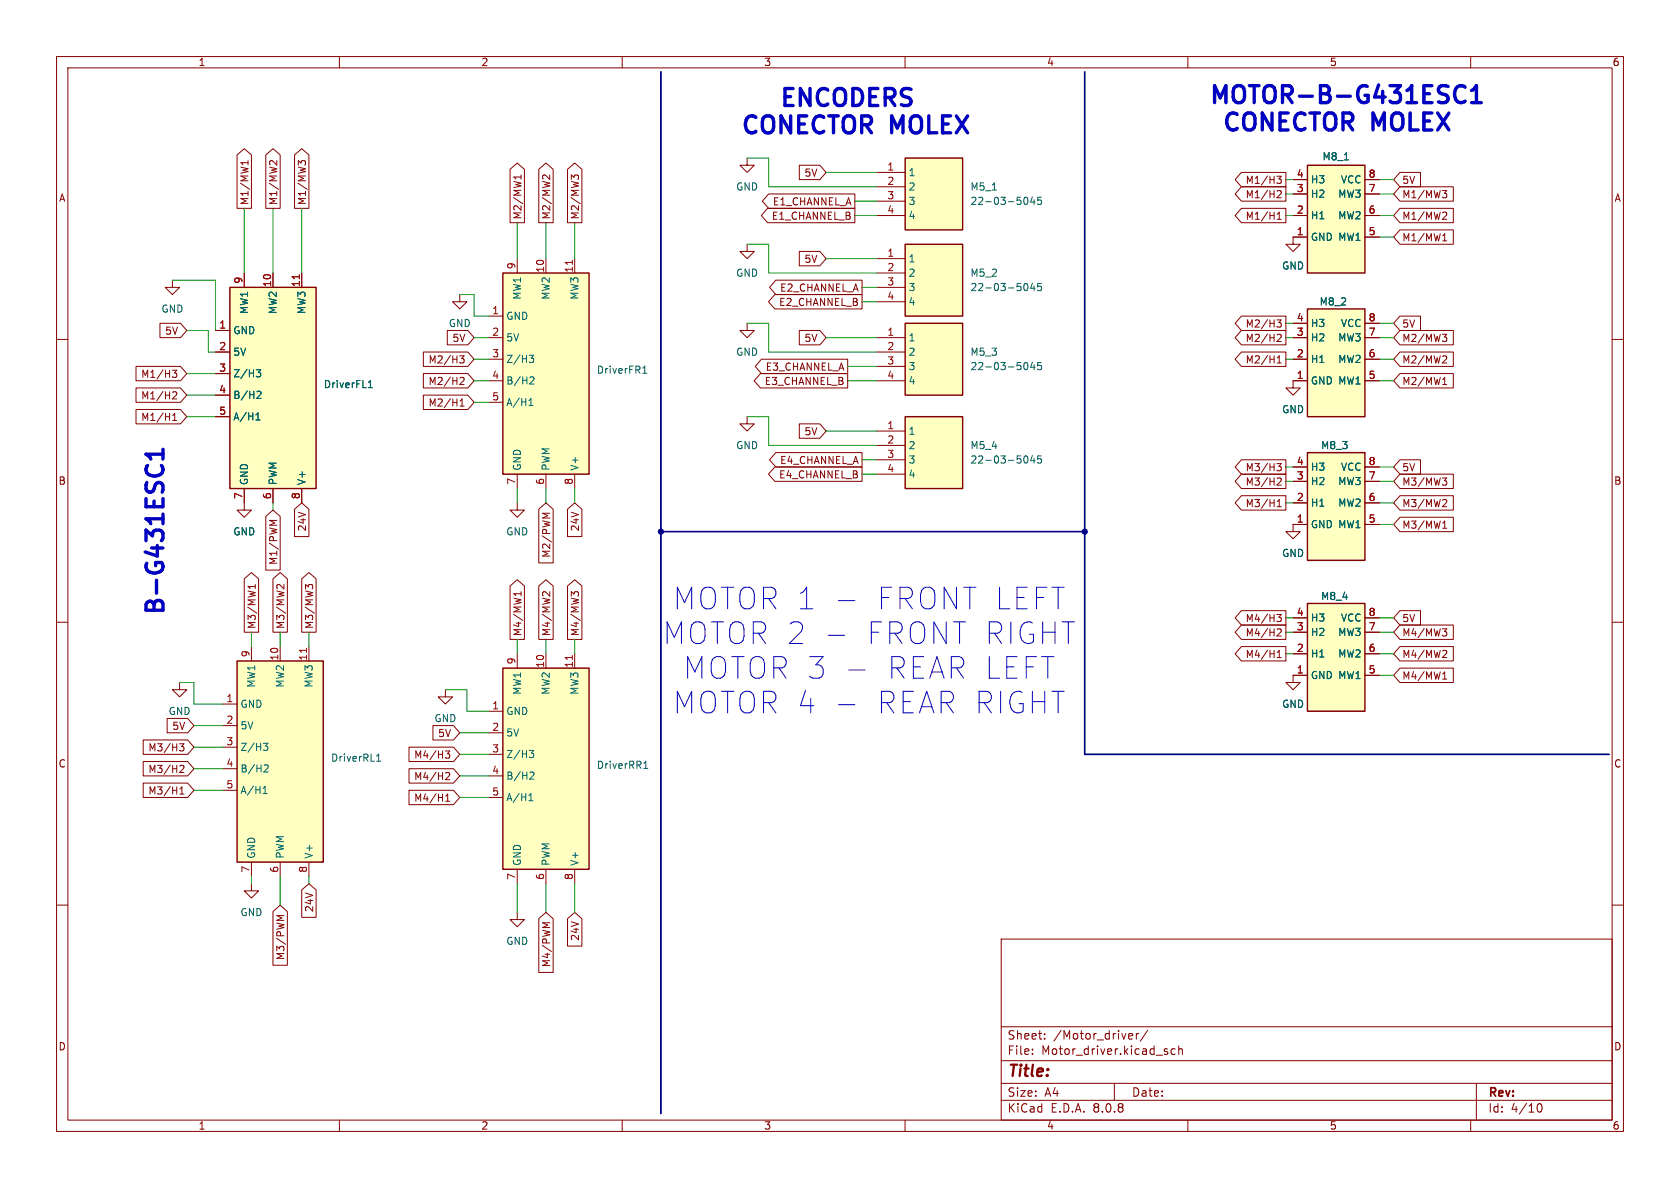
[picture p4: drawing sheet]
<svg xmlns="http://www.w3.org/2000/svg" width="297mm" height="210mm" viewBox="0 0 297 210" stroke-linecap="round" stroke-linejoin="round" font-family="sans-serif">
<g fill="none" stroke="#840000" stroke-width=".18">
<path d="M10 10h277v190h-277zM12 12h273v186h-273zM60 10v2M110 10v2M160 10v2M210 10v2M260 10v2M10 60h2M285 60h2M10 110h2M285 110h2M10 160h2"/>
<path d="M177 166h108v32h-108zM285 160h2M60 198v2M110 198v2M160 198v2M177 194.5h108M177 191.5h108M177 187.5h108M177 181.5h108M182.5 186.3v.1M182.5 185.5v.1M184.7 183.6v.1"/>
<path d="M184.7 182.8v.1M197 191.5v3M199.7 182.7l.5 .1v.3l-.7 .1M200.2 183.6l-.5 .1M200.9 182.7v1M201.3 182.7l-.3 .1-.1 .2M202.9 182.1l-1.3 2M206.2 185.9l.3 .2-.3 .3M206.2 185.4l.2 .1M207.7 185.5l-.4-.1-.3 .3v.4l.2 .2h.5M208.4 185.5l.2-.1 .4 .1v.9M208.4 184.9v1.5"/>
<path d="M210 198v2M260 198v2M261 191.5v6.5M271.7 195.7l.2-.5 .2-.1a.81 .81 0 0 1 .6 .6 .81 .81 0 0 1-.3 .8h-.4l-.3-.5"/>
</g>
<path d="M231.1 80h10.2v19.1h-10.2z" fill="#ffffc2"/>
<path d="M231.1 80h10.2v19.1h-10.2z" fill="none" stroke="#840000" stroke-width=".25"/>
<path d="M228.6 92.7h2.5M228.6 88.9h2.5M228.6 85.1h2.5M228.6 82.6h2.5M241.3 92.7h2.5M241.3 88.9h2.5M241.3 85.1h2.5M241.3 82.6h2.5" fill="none" stroke="#840000" stroke-width=".18"/>
<path d="M160 57.2h10.2v12.7h-10.2z" fill="#ffffc2"/>
<path d="M160 57.2h10.2v12.7h-10.2z" fill="none" stroke="#840000" stroke-width=".25"/>
<path d="M154.9 59.7h5.1M154.9 62.2h5.1M154.9 64.8h5.1M154.9 67.3h5.1" fill="none" stroke="#840000" stroke-width=".18"/>
<path d="M181 64.6l.1-.4 .2-.1a.68 .68 0 0 1 .4 .6 .68 .68 0 0 1-.4 .6l-.2-.1-.1-.3M182.5 64l-.3 .9h.8M182.8 64.5v.8M184.1 64.1h-.6l-.1 .6 .2-.1h.4l.1 .2v.4l-.2 .1-.5-.1" fill="none" stroke="#006464" stroke-width=".18"/>
<path d="M160 43.2h10.2v12.7h-10.2z" fill="#ffffc2"/>
<path d="M160 43.2h10.2v12.7h-10.2z" fill="none" stroke="#840000" stroke-width=".25"/>
<path d="M132.1 27.9v1.3h1.2l-1.2 1.3-1.3-1.3h1.3M154.9 45.7h5.1M154.9 48.3h5.1M154.9 50.8h5.1M154.9 53.3h5.1M132.1 73.7v1.2h1.2l-1.2 1.3-1.3-1.3h1.3M228.6 119.4v1.3h1.3l-1.3 1.2-1.3-1.2h1.3" fill="none" stroke="#840000" stroke-width=".18"/>
<path d="M181 50.6l.1-.4 .2-.1a.68 .68 0 0 1 .4 .6 .68 .68 0 0 1-.4 .7l-.2-.1-.1-.4M182.5 50l-.3 1h.8M182.8 50.5v.9M184.1 50.1h-.6l-.1 .6 .2-.1 .4 .1 .1 .1v.5l-.2 .1-.5-.1" fill="none" stroke="#006464" stroke-width=".18"/>
<path d="M40.6 50.8h15.3v35.6h-15.3z" fill="#ffffc2"/>
<path d="M40.6 50.8h15.3v35.6h-15.3z" fill="none" stroke="#840000" stroke-width=".25"/>
<g fill="none" stroke="#840000" stroke-width=".18">
<path d="M38.1 58.4h2.5M43.2 48.3v2.5M48.3 48.3v2.5M53.3 48.3v2.5M38.1 62.2h2.5M38.1 66h2.5M38.1 69.9h2.5M38.1 73.7h2.5M43.2 86.4v2.5M48.3 86.4v2.5M53.3 86.4v2.5M91.4 88.9v1.3h1.3l-1.3 1.2-1.2-1.2h1.2"/>
<path d="M78.7 121.9v1.3h1.3l-1.3 1.3-1.2-1.3h1.2M91.4 161.3v1.3h1.3l-1.3 1.2-1.2-1.2h1.2"/>
</g>
<path d="M52.9 48.6v.7" fill="none" stroke="#a90000" stroke-width=".18"/>
<path d="M45.2 74.2h.8M45.2 73.3l.4-.3v1.2M45.3 65.3h.8l-.4 .5 .3 .2 .1 .4-.3 .2h-.3M45.6 69.2h.4l.1 .3-.7 .9h.7M65.1 68.5h.7M65.1 67.6l.4-.3v1.2" fill="none" stroke="#006464" stroke-width=".18"/>
<path d="M88.9 118.1h15.2v35.6h-15.2z" fill="#ffffc2"/>
<path d="M88.9 118.1h15.2v35.6h-15.2z" fill="none" stroke="#840000" stroke-width=".25"/>
<g fill="none" stroke="#840000" stroke-width=".18">
<path d="M81.3 52.1v1.2h1.2l-1.2 1.3-1.3-1.3h1.3M132.1 57.2v1.2h1.2l-1.2 1.3-1.3-1.3h1.3M132.1 43.2v1.3h1.2l-1.2 1.2-1.3-1.2h1.3M228.6 92.7v1.3h1.3l-1.3 1.3-1.3-1.3h1.3M91.4 115.6v2.5M96.5 115.6v2.5M101.6 115.6v2.5M86.4 125.7h2.5M86.4 129.5h2.5M86.4 133.4h2.5M86.4 137.2h2.5M86.4 141h2.5"/>
<path d="M91.4 153.7v2.5M96.5 153.7v2.5M101.6 153.7v2.5"/>
</g>
<path d="M101.2 115.9v.7" fill="none" stroke="#a90000" stroke-width=".18"/>
<path d="M93.6 132.7h.7l-.4 .4 .4 .2v.4l-.2 .2h-.4M93.9 136.5h.4l.1 .3-.8 .9h.8M113.8 135.8h.7M113.9 134.9l.3-.3v1.2M93.5 141.5h.7M93.5 140.6l.4-.3v1.2" fill="none" stroke="#006464" stroke-width=".18"/>
<path d="M160 27.9h10.2v12.7h-10.2z" fill="#ffffc2"/>
<path d="M160 27.9h10.2v12.7h-10.2z" fill="none" stroke="#840000" stroke-width=".25"/>
<path d="M154.9 30.5h5.1M154.9 33h5.1M154.9 35.6h5.1M154.9 38.1h5.1" fill="none" stroke="#840000" stroke-width=".18"/>
<path d="M175.4 33.6h.8M181 35.4l.1-.4 .2-.1a.68 .68 0 0 1 .4 .6 .68 .68 0 0 1-.4 .6l-.2-.1-.1-.3M182.5 34.8l-.3 .9h.8M182.8 35.3v.8M184.1 34.9h-.6l-.1 .6 .2-.1h.4l.1 .2v.4l-.2 .1-.5-.1" fill="none" stroke="#006464" stroke-width=".18"/>
<path d="M88.9 48.3h15.2v35.5h-15.2z" fill="#ffffc2"/>
<path d="M88.9 48.3h15.2v35.5h-15.2z" fill="none" stroke="#840000" stroke-width=".25"/>
<path d="M86.4 55.9h2.5M86.4 59.7h2.5M91.4 45.7v2.6M96.5 45.7v2.6M101.6 45.7v2.6M86.4 63.5h2.5M86.4 67.3h2.5M86.4 71.1h2.5M91.4 83.8v2.6M96.5 83.8v2.6M101.6 83.8v2.6" fill="none" stroke="#840000" stroke-width=".18"/>
<path d="M101.2 46v.7" fill="none" stroke="#a90000" stroke-width=".18"/>
<path d="M93.5 71.7h.7M93.5 70.8l.4-.4v1.3M93.6 62.8h.7l-.4 .5 .4 .1v.4l-.2 .3h-.4M93.9 66.6l.4 .1 .1 .3-.8 .9h.8M113.6 66h.8M113.7 65l.3-.3v1.3" fill="none" stroke="#006464" stroke-width=".18"/>
<path d="M231.1 106.7h10.2v19h-10.2z" fill="#ffffc2"/>
<path d="M231.1 106.7h10.2v19h-10.2z" fill="none" stroke="#840000" stroke-width=".25"/>
<path d="M43.2 88.9v1.3h1.2l-1.2 1.2-1.3-1.2h1.3M228.6 119.4h2.5M228.6 115.6h2.5M228.6 111.8h2.5M228.6 109.2h2.5M241.3 119.4h2.5M241.3 115.6h2.5M241.3 111.8h2.5M241.3 109.2h2.5" fill="none" stroke="#840000" stroke-width=".18"/>
<path d="M160 73.7h10.2v12.7h-10.2z" fill="#ffffc2"/>
<path d="M160 73.7h10.2v12.7h-10.2z" fill="none" stroke="#840000" stroke-width=".25"/>
<path d="M30.5 49.5v1.3h1.2l-1.2 1.3-1.3-1.3h1.3M154.9 76.2h5.1M154.9 78.7h5.1M228.6 67.3v1.3h1.3l-1.3 1.3-1.3-1.3h1.3M154.9 81.3h5.1M154.9 83.8h5.1" fill="none" stroke="#840000" stroke-width=".18"/>
<path d="M181 81.1l.1-.4 .2-.1a.68 .68 0 0 1 .4 .6 .68 .68 0 0 1-.4 .7l-.2-.2-.1-.3M182.5 80.5l-.3 .9h.8M182.8 81v.9M184.1 80.6h-.6l-.1 .6 .2-.1h.4l.1 .2v.4l-.2 .2-.5-.2" fill="none" stroke="#006464" stroke-width=".18"/>
<path d="M231.1 54.6h10.2v19.1h-10.2z" fill="#ffffc2"/>
<path d="M231.1 54.6h10.2v19.1h-10.2z" fill="none" stroke="#840000" stroke-width=".25"/>
<path d="M228.6 59.7h2.5M228.6 57.2h2.5M241.3 59.7h2.5M241.3 57.2h2.5M228.6 67.3h2.5M228.6 63.5h2.5M241.3 67.3h2.5M241.3 63.5h2.5" fill="none" stroke="#840000" stroke-width=".18"/>
<path d="M231.1 29.2h10.2v19.1h-10.2z" fill="#ffffc2"/>
<path d="M231.1 29.2h10.2v19.1h-10.2z" fill="none" stroke="#840000" stroke-width=".25"/>
<path d="M228.6 38.1h2.5M228.6 34.3h2.5M228.6 31.8h2.5M241.3 38.1h2.5M241.3 34.3h2.5M241.3 31.8h2.5M231.1 41.9h-2.5v1.3h1.3l-1.3 1.3-1.3-1.3h1.3M241.3 41.9h2.5M31.7 120.7v1.2h1.3l-1.3 1.3-1.2-1.3h1.2" fill="none" stroke="#840000" stroke-width=".18"/>
<path d="M237.7 28.3h.7" fill="none" stroke="#006464" stroke-width=".18"/>
<path d="M41.9 116.8h15.2v35.6h-15.2z" fill="#ffffc2"/>
<path d="M41.9 116.8h15.2v35.6h-15.2z" fill="none" stroke="#840000" stroke-width=".25"/>
<g fill="none" stroke="#840000" stroke-width=".18">
<path d="M41.9 27.4l1.3-1.1 1.3 1.1v9.4h-2.6zM43.9 28.4v.7M43.9 28.8h-1.3l.3 .3M47 27.4l1.3-1.1 1.2 1.1v9.4h-2.5zM48.9 28.4v.8l-.9-.8-.3 .1v.4M52.1 27.4l1.2-1.1 1.3 1.1v9.4h-2.5zM54 29v-.4l-.2-.2-.5 .1-.1 .3-.5-.4v.8M90.2 29.9l1.2-1.1 1.3 1.1v9.5h-2.5zM92.1 30.9v.8M92.1 31.3h-1.3l.4 .4M95.2 29.9l1.3-1.1 1.3 1.1v9.5h-2.6zM97.2 30.9v.8l-.9-.8-.3 .2-.1 .4"/>
<path d="M100.3 29.9l1.3-1.1 1.3 1.1v9.5h-2.6zM102.3 31.5v-.3l-.3-.3-.4 .1-.1 .4-.5-.5v.8M135.7 36.8h15.4v2.6h-15.4l-1.1-1.3zM135.9 34.3h15.2v2.5h-15.2l-1.1-1.2zM141.3 29.2h3.6l1.1 1.3-1.1 1.3h-3.6zM219.5 30.5h7.8v2.5h-7.8l-1.1-1.2zM219.5 33h7.8v2.6h-7.8l-1.1-1.3zM219.5 36.8h7.8v2.6h-7.8l-1.1-1.3zM225.7 31.2h.8l-.4 .4 .4 .2v.5l-.2 .1h-.5M225.8 37.9l.3-.4v1.3M225.8 38.8h.7M225.8 33.8l.5-.1 .2 .4-.8 .9h.8"/>
<path d="M228.6 38.1h2.5M228.6 34.3h2.5M228.6 31.8h2.5M241.3 38.1h2.5M241.3 34.3h2.5M241.3 31.8h2.5M247.5 36.8h9.4v2.6h-9.4l-1.1-1.3zM247.5 30.5h3.6v2.5h-3.6l-1.1-1.2zM247.5 33h9.4v2.6h-9.4l-1.1-1.3zM255 33.7h.8l-.5 .5 .4 .1 .1 .4-.3 .3h-.3M255.2 37.5l.4 .1 .2 .3-.8 .9h.8M28.3 57.1h3.6l1.1 1.3-1.1 1.3h-3.6z"/>
<path d="M38.1 58.4h2.5M43.2 48.3v2.5M48.3 48.3v2.5M53.3 48.3v2.5M79.1 58.4h3.6l1.1 1.3-1.1 1.3h-3.6zM137 52.1h15.4v2.5h-15.4l-1.1-1.3zM137.2 49.5h15.2v2.6h-15.2l-1.2-1.3zM141.3 44.4h3.6l1.1 1.3-1.1 1.3h-3.6zM141.3 58.4h3.6l1.1 1.3-1.1 1.3h-3.6zM219.5 55.9h7.8v2.5h-7.8l-1.1-1.2zM219.5 58.4h7.8v2.6h-7.8l-1.1-1.3zM225.7 56.6h.8l-.4 .4 .4 .2v.5l-.2 .1h-.5"/>
<path d="M225.8 59.2l.5-.1 .2 .4-.8 .9h.8M228.6 59.7h2.5M228.6 57.2h2.5M228.6 41.9h2.5M241.3 59.7h2.5M241.3 57.2h2.5M241.3 41.9h2.5M247.5 40.6h9.4v2.6h-9.4l-1.1-1.3zM247.5 55.9h3.6v2.5h-3.6l-1.1-1.2zM247.5 58.4h9.4v2.6h-9.4l-1.1-1.3zM255 59.1h.8l-.5 .5 .4 .1 .1 .4-.3 .3h-.3M255 41.7l.4-.4v1.3"/>
<path d="M255 42.6h.8M24 64.8h7.9l1.1 1.2-1.1 1.3h-7.9zM24 68.6h7.9l1.1 1.3-1.1 1.2h-7.9zM24 72.4h7.9l1.1 1.3-1.1 1.2h-7.9zM30.5 65.4h.7l-.4 .5 .4 .1v.6l-.2 .1-.5-.1M30.5 74.3h.7M30.5 73.4l.4-.3v1.2M30.6 69.3h.4l.2 .3-.7 .9h.7M38.1 62.2h2.5M38.1 66h2.5M38.1 69.9h2.5M38.1 73.7h2.5"/>
<path d="M74.8 62.2h7.9l1.1 1.3-1.1 1.3h-7.9zM74.8 66h7.9l1.1 1.3-1.1 1.3h-7.9zM74.8 69.8h7.9l1.1 1.3-1.1 1.3h-7.9zM81.3 62.9h.7l-.4 .5 .4 .1v.5l-.2 .2-.5-.1M81.3 71.8h.7M81.3 70.9l.4-.4v1.3M81.4 66.8l.4-.1 .2 .4-.7 .9h.7M134.4 66h15.5v2.6h-15.5l-1.1-1.3zM134.6 63.5h15.3v2.5h-15.3l-1.1-1.2zM141.3 74.9h3.6l1.1 1.3-1.1 1.3h-3.6zM219.5 62.2h7.8v2.6h-7.8l-1.1-1.3zM225.8 64.2h.7"/>
<path d="M225.8 63.3l.3-.4v1.3M228.6 67.3h2.5M228.6 63.5h2.5M241.3 67.3h2.5M241.3 63.5h2.5M247.5 62.2h9.4v2.6h-9.4l-1.1-1.3zM247.5 66h9.4v2.6h-9.4l-1.1-1.3zM255 67.1l.4-.4v1.3M255 68h.8M255.2 62.9l.4 .1 .2 .3-.8 .9h.8M43.2 86.4v2.5M47 91.3l1.3-1.1 1.2 1.1v9.5h-2.5z"/>
<path d="M48.3 86.4v2.5M48.9 92h-1.2l.9 .4M52.1 90l1.2-1.1 1.3 1.1v4.9h-2.5zM53.3 86.4v2.5M95.2 90l1.3-1.1 1.3 1.1v9.5h-2.6zM97.2 90.7h-1.3l.9 .5M100.3 90l1.3-1.1 1.3 1.1v4.9h-2.6zM137 82.5h15.4v2.6h-15.4l-1.1-1.3zM137.2 80h15.2v2.6h-15.2l-1.2-1.3zM219.5 83.8h7.8v2.6h-7.8l-1.1-1.3zM219.5 81.3h7.8v2.5h-7.8l-1.1-1.2zM219.5 87.6h7.8v2.6h-7.8l-1.1-1.3z"/>
<path d="M225.7 82h.8l-.4 .4 .4 .2v.5l-.2 .1h-.5M225.8 89.6h.7M225.8 88.7l.3-.4v1.3M225.8 84.6l.5-.1 .2 .4-.8 .9h.8M228.6 92.7h2.5M228.6 88.9h2.5M228.6 85.1h2.5M228.6 82.6h2.5M241.3 92.7h2.5M241.3 88.9h2.5M241.3 85.1h2.5M241.3 82.6h2.5"/>
<path d="M247.5 91.4h9.4v2.6h-9.4l-1.1-1.3zM247.5 83.8h9.4v2.6h-9.4l-1.1-1.3zM247.5 81.3h3.6v2.5h-3.6l-1.1-1.2zM247.5 87.6h9.4v2.6h-9.4l-1.1-1.3zM255 84.5h.8l-.5 .5 .4 .1 .1 .4-.3 .3h-.3M255 93.4h.8M255 92.5l.4-.4v1.3M255.2 88.3l.4 .1 .2 .3-.8 .9h.8M43.2 102.3l1.2-1.1 1.3 1.1v9.5h-2.5zM44.4 114.3v2.5M45.1 103.3v.7M45.1 103.7h-1.2l.3 .3"/>
<path d="M48.3 102.3l1.2-1.1 1.3 1.1v9.5h-2.5zM49.5 114.3v2.5M50.2 103.3v.8l-.9-.8-.3 .1-.1 .5M53.3 102.3l1.3-1.1 1.3 1.1v9.5h-2.6zM54.6 114.3v2.5M55.3 103.9v-.3l-.3-.3-.4 .1-.1 .3-.5-.4v.8M90.2 103.6l1.2-1.1 1.3 1.1v9.4h-2.5zM92.1 104.6v.7M92.1 105h-1.3l.4 .3M95.2 103.6l1.3-1.1 1.3 1.1v9.4h-2.6zM97.2 104.6v.8l-.9-.8-.3 .1-.1 .4M100.3 103.6l1.3-1.1 1.3 1.1v9.4h-2.6z"/>
<path d="M102.3 105.2v-.4l-.3-.2-.4 .1-.1 .3-.5-.4v.8M219.5 114.3h7.8v2.5h-7.8l-1.1-1.2zM219.5 107.9h7.8v2.6h-7.8l-1.1-1.3zM219.5 110.5h7.8v2.5h-7.8l-1.1-1.2zM225.7 108.6h.8l-.4 .5 .4 .1v.6l-.2 .1-.5-.1M225.8 116.2h.7M225.8 115.3l.3-.3v1.2M225.8 111.2h.5l.2 .3-.8 .9h.8M228.6 119.4h2.5M228.6 115.6h2.5M228.6 111.8h2.5M228.6 109.2h2.5"/>
<path d="M241.3 119.4h2.5M241.3 115.6h2.5M241.3 111.8h2.5M241.3 109.2h2.5M247.5 114.3h9.4v2.5h-9.4l-1.1-1.2zM247.5 107.9h3.6v2.6h-3.6l-1.1-1.3zM247.5 110.5h9.4v2.5h-9.4l-1.1-1.2zM247.5 118.1h9.4v2.6h-9.4l-1.1-1.3zM255 111.2h.8l-.5 .4 .4 .2 .1 .4-.3 .2h-.3M255 119.1l.4-.3v1.3M255.2 115h.4l.2 .3-.8 .9h.8M25.3 134.6h7.9l1.1 1.3-1.1 1.3h-7.9z"/>
<path d="M25.3 138.4h7.9l1.1 1.3-1.1 1.3h-7.9zM25.3 130.8h7.9l1.1 1.3-1.1 1.3h-7.9zM29.5 127h3.7l1.1 1.3-1.1 1.2h-3.7zM31.7 131.5h.8l-.4 .5 .4 .1v.5l-.2 .2-.5-.1M31.8 139.5l.4-.4v1.3M31.9 135.4l.4-.1 .2 .4-.8 .9h.8M39.4 124.5h2.5M39.4 128.3h2.5M39.4 132.1h2.5M39.4 135.9h2.5M39.4 139.7h2.5M72.3 135.9h7.9l1.1 1.3-1.1 1.2h-7.9z"/>
<path d="M72.3 139.7h7.9l1.1 1.3-1.1 1.2h-7.9zM72.3 132.1h7.9l1.1 1.3-1.1 1.2h-7.9zM76.5 128.3h3.7l1.1 1.2-1.1 1.3h-3.7zM78.7 132.8h.8l-.4 .4 .3 .2v.5l-.1 .1h-.5M78.8 136.6h.5l.2 .3-.8 .9h.8M255 120.1h.8M31.8 140.4h.7M44.4 156.2v1.3h1.3l-1.3 1.3-1.2-1.3h1.2M44.4 152.4v2.5M49.5 152.4v2.5M53.3 157.3l1.3-1.1 1.3 1.1v4.9h-2.6zM54.6 152.4v2.5"/>
<path d="M78.8 141.6h.7M78.8 140.7l.3-.3v1.2M48.3 161.1l1.2-1.1 1.3 1.1v9.5h-2.5zM50.2 161.9h-1.3l.9 .4M95.2 162.4l1.3-1.1 1.3 1.1v9.5h-2.6zM97.2 163.1h-1.3l.9 .4M100.3 162.4l1.3-1.1 1.3 1.1v4.8h-2.6z"/>
</g>
<path d="M52.9 48.6v.7M54.2 114.6v.7" fill="none" stroke="#a90000" stroke-width=".18"/>
<g fill="none" stroke="#006464" stroke-width=".18">
<path d="M237.7 28.3h.7M45.2 74.2h.8M45.2 73.3l.4-.3v1.2M45.3 65.3h.8l-.4 .5 .3 .2 .1 .4-.3 .2h-.3M45.6 69.2h.4l.1 .3-.7 .9h.7M65.1 68.5h.7M65.1 67.6l.4-.3v1.2M46.5 139.4l.4-.4v1.3M46.6 131.4h.8l-.5 .5 .4 .1 .1 .4-.3 .3h-.3M46.9 135.2l.4 .1 .1 .3-.8 .9h.8M66.6 134.6h.7M66.6 133.7l.3-.4v1.3"/>
<path d="M46.5 140.3h.7"/>
</g>
<path d="M138.8 17.1h1M140.2 15.7h-1.4v3h1.4M259 15.4a1.12 1.12 0 0 0-1.3-.1 1.12 1.12 0 0 0-.5 1.1 1.27 1.27 0 0 0 .3 1.4 1.27 1.27 0 0 0 1.4 .2l.1-.1M260.2 18.1h1.7M260.2 16l.5-.4 .3-.5v3M243.7 22.1l-1-2.1v3M28.8 79.4v1.7M26.1 82.3l-.3 .6M28.5 82.3l.3 .6M28.8 80.3h-3l.4 .3 .5 .5" fill="none" stroke="#0000c2" stroke-width=".6"/>
<path d="M146.4 112.3h2.9M148.2 106.2h2.9M150 118.4h2.9M148.2 124.6h2.9" fill="none" stroke="#0000c2" stroke-width=".18"/>
<path d="M116.8 12.7v184.2M191.8 12.7v120.7h92.7M116.8 94h75" fill="none" stroke="#000084" stroke-width=".3"/>
<g fill="none" stroke="#009600" stroke-width=".18">
<path d="M43.2 36.8v11.5M48.3 36.8v11.5M53.3 36.8v11.5M91.4 39.4v6.3M96.5 39.4v6.3M101.6 39.4v6.3M132.1 27.9h3.8v5.1h19M146 30.5h8.9M151.1 38.1h3.8M151.1 35.6h3.8M227.3 38.1h1.3M227.3 34.3h1.3"/>
<path d="M227.3 31.8h1.3M243.8 38.1h2.6M243.8 34.3h2.6M243.8 31.8h2.6M30.5 49.5h7.6v8.9M33 58.4h3.8v3.8h1.3M81.3 52.1h2.5v3.8h2.6M83.8 59.7h2.6M132.1 57.2h3.8v5h19M132.1 43.2h3.8v5.1h19M146 59.7h8.9M146 45.7h8.9"/>
<path d="M152.4 53.3h2.5M152.4 50.8h2.5M227.3 57.2h1.3M227.3 59.7h1.3M243.8 57.2h2.6M243.8 59.7h2.6M243.8 41.9h2.6M33 73.7h5.1M33 66h5.1M33 69.9h5.1M83.8 71.1h2.6M83.8 63.5h2.6"/>
<path d="M83.8 67.3h2.6M132.1 73.7h3.8v5h19M146 76.2h8.9M149.9 67.3h5M149.9 64.8h5M227.3 63.5h1.3M243.8 63.5h2.6M243.8 67.3h2.6M48.3 88.9v1.3M91.4 86.4v2.5M96.5 86.4v2.5M101.6 86.4v2.5"/>
<path d="M152.4 83.8h2.5M152.4 81.3h2.5M227.3 88.9h1.3M227.3 82.6h1.3M227.3 85.1h1.3M243.8 88.9h2.6M243.8 82.6h2.6M243.8 85.1h2.6M243.8 92.7h2.6M44.4 111.8v2.5M49.5 111.8v2.5M54.6 111.8v2.5"/>
<path d="M91.4 113v2.6M96.5 113v2.6M101.6 113v2.6M227.3 115.6h1.3M227.3 109.2h1.3M227.3 111.8h1.3M243.8 115.6h2.6M243.8 119.4h2.6M243.8 109.2h2.6M243.8 111.8h2.6M31.7 120.7h2.6v3.8h5.1M34.3 132.1h5.1"/>
<path d="M34.3 128.3h5.1M34.3 139.7h5.1M34.3 135.9h5.1M78.7 121.9h3.8v3.8h3.9M81.3 129.5h5.1M81.3 137.2h5.1M81.3 133.4h5.1M44.4 154.9v1.3M49.5 154.9v5.1M54.6 154.9v1.3M81.3 141h5.1M91.4 156.2v5.1"/>
<path d="M96.5 156.2v5.1M101.6 156.2v5.1"/>
</g>
<g fill="#000084" stroke="#000084" stroke-width=".18">
<circle cx="116.8" cy="94" r=".46"/>
<circle cx="191.8" cy="94" r=".46"/>
</g>
<g font-size="5.3" fill="#0000c2">
<text x="119" y="108">MOTOR 1 -</text>
<text x="154.2" y="108">FRONT LEFT</text>
<text x="117.2" y="114.1">MOTOR 2 -</text>
<text x="152.4" y="114.1">FRONT RIGHT</text>
<text x="120.8" y="120.3">MOTOR 3 -</text>
<text x="156" y="120.3">REAR LEFT</text>
<text x="119" y="126.4">MOTOR 4 -</text>
<text x="154.2" y="126.4">REAR RIGHT</text>
</g>
<g font-size="4.2" fill="#0000c2">
<text x="130.8" y="23.9">CONECTOR</text>
<text x="141.3" y="19.1">ENCODERS</text>
<text x="157.7" y="23.9">MOLEX</text>
<text x="213.6" y="18.5">MOTOR-B-G431ESC1</text>
<text x="217.1" y="23.4">CONECTOR</text>
<text x="244" y="23.4">MOLEX</text>
<text x="29.2" y="109" transform="rotate(-90 29.2 109)">B-G431ESC1</text>
</g>
<text font-size="2.8" fill="#840000" x="178" y="190.9">Title:</text>
<g font-size="2.1" fill="#840000">
<text x="178" y="184">Sheet:</text>
<text x="186.2" y="184">/Motor_driver/</text>
<text x="178" y="186.7">File:</text>
<text x="184.1" y="186.7">Motor_driver.kicad_sch</text>
<text x="178" y="196.9">KiCad</text>
<text x="178" y="194.1">Size:</text>
<text x="184.7" y="194.1">A4</text>
<text x="185.7" y="196.9">E.D.A.</text>
<text x="193.3" y="196.9">8.0.8</text>
<text x="200" y="194.1">Date:</text>
<text x="263" y="194.3">Rev:</text>
<text x="263" y="196.9">Id:</text>
<text x="267.1" y="196.9">4/10</text>
</g>
<g font-size="1.8" fill="#840000">
<text x="35" y="11.9">1</text>
<text x="85" y="11.9">2</text>
<text x="135" y="11.9">3</text>
<text x="185" y="11.9">4</text>
<text x="235" y="11.9">5</text>
<text x="285" y="11.9">6</text>
<text x="10.3" y="35.9">A</text>
<text x="142.1" y="31.4">5V</text>
<text x="220.1" y="32.7">M1/H3</text>
<text x="220.1" y="35.2">M1/H2</text>
<text x="247.8" y="32.7">5V</text>
<text x="247.8" y="35.2">M1/MW3</text>
<text x="285.3" y="35.9">A</text>
<text x="44.1" y="36.4" transform="rotate(-90 44.1 36.4)">M1/MW1</text>
<text x="49.2" y="36.4" transform="rotate(-90 49.2 36.4)">M1/MW2</text>
<text x="54.3" y="36.4" transform="rotate(-90 54.3 36.4)">M1/MW3</text>
<text x="92.4" y="38.9" transform="rotate(-90 92.4 38.9)">M2/MW1</text>
<text x="97.5" y="38.9" transform="rotate(-90 97.5 38.9)">M2/MW2</text>
<text x="102.6" y="38.9" transform="rotate(-90 102.6 38.9)">M2/MW3</text>
<text x="136.4" y="39.1">E1_CHANNEL_B</text>
<text x="136.5" y="36.5">E1_CHANNEL_A</text>
<text x="220.1" y="39.1">M1/H1</text>
<text x="247.8" y="39.1">M1/MW2</text>
<text x="142.1" y="46.7">5V</text>
<text x="247.8" y="42.9">M1/MW1</text>
<text x="137.8" y="51.8">E2_CHANNEL_A</text>
<text x="29.1" y="59.4">5V</text>
<text x="137.6" y="54.3">E2_CHANNEL_B</text>
<text x="220.1" y="58.1">M2/H3</text>
<text x="247.8" y="58.1">5V</text>
<text x="75.7" y="64.5">M2/H3</text>
<text x="79.9" y="60.6">5V</text>
<text x="135.3" y="65.7">E3_CHANNEL_A</text>
<text x="142.1" y="60.6">5V</text>
<text x="220.1" y="60.6">M2/H2</text>
<text x="220.1" y="64.5">M2/H1</text>
<text x="247.8" y="64.5">M2/MW2</text>
<text x="247.8" y="60.6">M2/MW3</text>
<text x="24.9" y="67">M1/H3</text>
<text x="24.9" y="70.8">M1/H2</text>
<text x="75.7" y="68.3">M2/H2</text>
<text x="135.1" y="68.3">E3_CHANNEL_B</text>
<text x="247.8" y="68.3">M2/MW1</text>
<text x="24.9" y="74.6">M1/H1</text>
<text x="75.7" y="72.1">M2/H1</text>
<text x="142.1" y="77.2">5V</text>
<text x="137.8" y="82.2">E4_CHANNEL_A</text>
<text x="220.1" y="83.5">M3/H3</text>
<text x="247.8" y="83.5">5V</text>
<text x="10.3" y="85.9">B</text>
<text x="137.6" y="84.8">E4_CHANNEL_B</text>
<text x="220.1" y="86">M3/H2</text>
<text x="220.1" y="89.9">M3/H1</text>
<text x="247.8" y="86">M3/MW3</text>
<text x="247.8" y="89.9">M3/MW2</text>
<text x="285.3" y="85.9">B</text>
<text x="54.3" y="94" transform="rotate(-90 54.3 94)">24V</text>
<text x="102.6" y="94" transform="rotate(-90 102.6 94)">24V</text>
<text x="247.8" y="93.7">M3/MW1</text>
<text x="49.2" y="100" transform="rotate(-90 49.2 100)">M1/PWM</text>
<text x="97.5" y="98.7" transform="rotate(-90 97.5 98.7)">M2/PWM</text>
<text x="45.4" y="111.3" transform="rotate(-90 45.4 111.3)">M3/MW1</text>
<text x="50.5" y="111.3" transform="rotate(-90 50.5 111.3)">M3/MW2</text>
<text x="55.6" y="111.3" transform="rotate(-90 55.6 111.3)">M3/MW3</text>
<text x="92.4" y="112.6" transform="rotate(-90 92.4 112.6)">M4/MW1</text>
<text x="97.5" y="112.6" transform="rotate(-90 97.5 112.6)">M4/MW2</text>
<text x="102.6" y="112.6" transform="rotate(-90 102.6 112.6)">M4/MW3</text>
<text x="220.1" y="110.2">M4/H3</text>
<text x="220.1" y="112.7">M4/H2</text>
<text x="247.8" y="110.2">5V</text>
<text x="247.8" y="112.7">M4/MW3</text>
<text x="220.1" y="116.5">M4/H1</text>
<text x="247.8" y="116.5">M4/MW2</text>
<text x="247.8" y="120.3">M4/MW1</text>
<text x="30.4" y="129.2">5V</text>
<text x="77.3" y="130.5">5V</text>
<text x="10.3" y="135.9">C</text>
<text x="26.1" y="136.8">M3/H2</text>
<text x="26.1" y="133">M3/H3</text>
<text x="73.1" y="134.3">M4/H3</text>
<text x="285.3" y="135.9">C</text>
<text x="26.1" y="140.7">M3/H1</text>
<text x="73.1" y="138.1">M4/H2</text>
<text x="73.1" y="141.9">M4/H1</text>
<text x="55.6" y="161.3" transform="rotate(-90 55.6 161.3)">24V</text>
<text x="102.6" y="166.4" transform="rotate(-90 102.6 166.4)">24V</text>
<text x="50.5" y="169.8" transform="rotate(-90 50.5 169.8)">M3/PWM</text>
<text x="97.5" y="171.1" transform="rotate(-90 97.5 171.1)">M4/PWM</text>
<text x="10.3" y="185.9">D</text>
<text x="285.3" y="185.9">D</text>
<text x="35" y="199.9">1</text>
<text x="85" y="199.9">2</text>
<text x="135" y="199.9">3</text>
<text x="185" y="199.9">4</text>
<text x="235" y="199.9">5</text>
<text x="285" y="199.9">6</text>
</g>
<g font-size="1.8" fill="#006464">
<text x="233.7" y="28.5">M8_1</text>
<text x="130" y="33.9">GND</text>
<text x="160.5" y="31.3">1</text>
<text x="160.5" y="33.9">2</text>
<text x="171.5" y="33.9">M5_1</text>
<text x="231.6" y="35.2">H2</text>
<text x="231.6" y="32.6">H3</text>
<text x="236.5" y="35.2">MW3</text>
<text x="237" y="32.6">VCC</text>
<text x="160.5" y="36.4">3</text>
<text x="160.5" y="39">4</text>
<text x="171.5" y="36.4">22-03-5045</text>
<text x="231.6" y="39">H1</text>
<text x="236.5" y="39">MW2</text>
<text x="160.5" y="46.6">1</text>
<text x="226.6" y="47.9">GND</text>
<text x="231.6" y="42.8">GND MW1</text>
<text x="92.3" y="53.1" transform="rotate(-90 92.3 53.1)">MW1</text>
<text x="97.4" y="53.1" transform="rotate(-90 97.4 53.1)">MW2</text>
<text x="102.5" y="53.1" transform="rotate(-90 102.5 53.1)">MW3</text>
<text x="130" y="49.1">GND</text>
<text x="160.5" y="49.1">2</text>
<text x="160.5" y="51.7">3</text>
<text x="171.5" y="49.1">M5_2</text>
<text x="171.5" y="51.7">22-03-5045</text>
<text x="28.4" y="55.5">GND</text>
<text x="41.1" y="59.3">GND</text>
<text x="44" y="55.6" transform="rotate(-90 44 55.6)">MW1</text>
<text x="49.1" y="55.6" transform="rotate(-90 49.1 55.6)">MW2</text>
<text x="54.2" y="55.6" transform="rotate(-90 54.2 55.6)">MW3</text>
<text x="79.2" y="58">GND</text>
<text x="89.4" y="56.7">GND</text>
<text x="160.5" y="54.2">4</text>
<text x="231.6" y="58">H3</text>
<text x="233.2" y="54.2">M8_2</text>
<text x="237" y="58">VCC</text>
<text x="41.1" y="63.1">5V</text>
<text x="89.4" y="60.6">5V</text>
<text x="89.4" y="64.4">Z/H3</text>
<text x="130" y="63.1">GND</text>
<text x="160.5" y="60.6">1</text>
<text x="160.5" y="63.1">2</text>
<text x="160.5" y="65.6">3</text>
<text x="171.5" y="63.1">M5_3</text>
<text x="171.5" y="65.6">22-03-5045</text>
<text x="231.6" y="64.4">H1</text>
<text x="231.6" y="60.6">H2</text>
<text x="236.5" y="64.4">MW2</text>
<text x="236.5" y="60.6">MW3</text>
<text x="41.1" y="66.9">Z/H3</text>
<text x="41.1" y="70.7">B/H2</text>
<text x="57.2" y="68.8">DriverFL1</text>
<text x="89.4" y="68.2">B/H2</text>
<text x="89.4" y="72">A/H1</text>
<text x="105.4" y="66.3">DriverFR1</text>
<text x="160.5" y="68.2">4</text>
<text x="231.6" y="68.2">GND MW1</text>
<text x="41.1" y="74.5">A/H1</text>
<text x="160.5" y="77.1">1</text>
<text x="226.6" y="73.3">GND</text>
<text x="92.3" y="83.3" transform="rotate(-90 92.3 83.3)">GND</text>
<text x="97.4" y="83.3" transform="rotate(-90 97.4 83.3)">PWM</text>
<text x="102.5" y="83.3" transform="rotate(-90 102.5 83.3)">V+</text>
<text x="130" y="79.6">GND</text>
<text x="160.5" y="79.6">2</text>
<text x="160.5" y="82.1">3</text>
<text x="171.5" y="79.6">M5_4</text>
<text x="171.5" y="82.1">22-03-5045</text>
<text x="231.6" y="83.4">H3</text>
<text x="233.4" y="79.6">M8_3</text>
<text x="237" y="83.4">VCC</text>
<text x="44" y="85.9" transform="rotate(-90 44 85.9)">GND</text>
<text x="49.1" y="85.9" transform="rotate(-90 49.1 85.9)">PWM</text>
<text x="54.2" y="85.9" transform="rotate(-90 54.2 85.9)">V+</text>
<text x="160.5" y="84.7">4</text>
<text x="231.6" y="89.8">H1</text>
<text x="231.6" y="86">H2</text>
<text x="236.5" y="89.8">MW2</text>
<text x="236.5" y="86">MW3</text>
<text x="41.1" y="94.8">GND</text>
<text x="89.4" y="94.8">GND</text>
<text x="231.6" y="93.6">GND MW1</text>
<text x="226.6" y="98.7">GND</text>
<text x="233.4" y="106.3">M8_4</text>
<text x="231.6" y="112.6">H2</text>
<text x="231.6" y="110.1">H3</text>
<text x="236.5" y="112.6">MW3</text>
<text x="237" y="110.1">VCC</text>
<text x="231.6" y="116.4">H1</text>
<text x="236.5" y="116.4">MW2</text>
<text x="42.4" y="125.3">GND</text>
<text x="45.3" y="121.7" transform="rotate(-90 45.3 121.7)">MW1</text>
<text x="50.4" y="121.7" transform="rotate(-90 50.4 121.7)">MW2</text>
<text x="55.5" y="121.7" transform="rotate(-90 55.5 121.7)">MW3</text>
<text x="92.3" y="122.9" transform="rotate(-90 92.3 122.9)">MW1</text>
<text x="97.4" y="122.9" transform="rotate(-90 97.4 122.9)">MW2</text>
<text x="102.5" y="122.9" transform="rotate(-90 102.5 122.9)">MW3</text>
<text x="226.6" y="125.3">GND</text>
<text x="231.6" y="120.2">GND MW1</text>
<text x="29.7" y="126.6">GND</text>
<text x="42.4" y="129.1">5V</text>
<text x="76.7" y="127.9">GND</text>
<text x="89.4" y="126.6">GND</text>
<text x="89.4" y="130.4">5V</text>
<text x="42.4" y="132.9">Z/H3</text>
<text x="42.4" y="136.8">B/H2</text>
<text x="58.4" y="134.8">DriverRL1</text>
<text x="89.4" y="134.2">Z/H3</text>
<text x="105.4" y="136.1">DriverRR1</text>
<text x="42.4" y="140.6">A/H1</text>
<text x="89.4" y="138">B/H2</text>
<text x="89.4" y="141.8">A/H1</text>
<text x="45.3" y="151.9" transform="rotate(-90 45.3 151.9)">GND</text>
<text x="50.4" y="151.9" transform="rotate(-90 50.4 151.9)">PWM</text>
<text x="55.5" y="151.9" transform="rotate(-90 55.5 151.9)">V+</text>
<text x="92.3" y="153.2" transform="rotate(-90 92.3 153.2)">GND</text>
<text x="97.4" y="153.2" transform="rotate(-90 97.4 153.2)">PWM</text>
<text x="102.5" y="153.2" transform="rotate(-90 102.5 153.2)">V+</text>
<text x="42.4" y="162.2">GND</text>
<text x="89.4" y="167.2">GND</text>
</g>
<g font-size="1.8" fill="#a90000">
<text x="156.8" y="30.2">1</text>
<text x="156.8" y="32.8">2</text>
<text x="156.8" y="35.3">3</text>
<text x="229.2" y="34">3</text>
<text x="229.2" y="31.5">4</text>
<text x="241.9" y="34">7</text>
<text x="241.9" y="31.5">8</text>
<text x="156.8" y="37.8">4</text>
<text x="229.2" y="41.7">1</text>
<text x="229.2" y="37.8">2</text>
<text x="241.9" y="41.7">5</text>
<text x="241.9" y="37.8">6</text>
<text x="91.2" y="47.7" transform="rotate(-90 91.2 47.7)">9</text>
<text x="156.8" y="45.5">1</text>
<text x="42.9" y="50.2" transform="rotate(-90 42.9 50.2)">9</text>
<text x="48" y="50.8" transform="rotate(-90 48 50.8)">10</text>
<text x="53.1" y="50.8" transform="rotate(-90 53.1 50.8)">11</text>
<text x="96.3" y="48.3" transform="rotate(-90 96.3 48.3)">10</text>
<text x="101.3" y="48.3" transform="rotate(-90 101.3 48.3)">11</text>
<text x="156.8" y="48">2</text>
<text x="156.8" y="50.5">3</text>
<text x="156.8" y="53.1">4</text>
<text x="38.7" y="58.2">1</text>
<text x="86.9" y="55.6">1</text>
<text x="86.9" y="59.4">2</text>
<text x="156.8" y="59.4">1</text>
<text x="229.2" y="59.4">3</text>
<text x="229.2" y="56.9">4</text>
<text x="241.9" y="59.4">7</text>
<text x="241.9" y="56.9">8</text>
<text x="38.7" y="62">2</text>
<text x="38.7" y="65.8">3</text>
<text x="86.9" y="63.2">3</text>
<text x="156.8" y="62">2</text>
<text x="156.8" y="64.5">3</text>
<text x="229.2" y="63.2">2</text>
<text x="241.9" y="63.2">6</text>
<text x="38.7" y="69.6">4</text>
<text x="86.9" y="67.1">4</text>
<text x="86.9" y="70.9">5</text>
<text x="156.8" y="67.1">4</text>
<text x="229.2" y="67.1">1</text>
<text x="241.9" y="67.1">5</text>
<text x="38.7" y="73.4">5</text>
<text x="156.8" y="75.9">1</text>
<text x="156.8" y="78.5">2</text>
<text x="156.8" y="81">3</text>
<text x="156.8" y="83.6">4</text>
<text x="229.2" y="82.3">4</text>
<text x="241.9" y="82.3">8</text>
<text x="42.9" y="88.3" transform="rotate(-90 42.9 88.3)">7</text>
<text x="48" y="88.3" transform="rotate(-90 48 88.3)">6</text>
<text x="53.1" y="88.3" transform="rotate(-90 53.1 88.3)">8</text>
<text x="91.2" y="85.8" transform="rotate(-90 91.2 85.8)">7</text>
<text x="96.3" y="85.8" transform="rotate(-90 96.3 85.8)">6</text>
<text x="101.3" y="85.8" transform="rotate(-90 101.3 85.8)">8</text>
<text x="229.2" y="88.6">2</text>
<text x="229.2" y="84.8">3</text>
<text x="241.9" y="88.6">6</text>
<text x="241.9" y="84.8">7</text>
<text x="229.2" y="92.5">1</text>
<text x="241.9" y="92.5">5</text>
<text x="229.2" y="111.5">3</text>
<text x="229.2" y="109">4</text>
<text x="241.9" y="111.5">7</text>
<text x="241.9" y="109">8</text>
<text x="44.2" y="116.3" transform="rotate(-90 44.2 116.3)">9</text>
<text x="49.3" y="116.9" transform="rotate(-90 49.3 116.9)">10</text>
<text x="54.4" y="116.9" transform="rotate(-90 54.4 116.9)">11</text>
<text x="91.2" y="117.5" transform="rotate(-90 91.2 117.5)">9</text>
<text x="96.3" y="118.2" transform="rotate(-90 96.3 118.2)">10</text>
<text x="101.3" y="118.2" transform="rotate(-90 101.3 118.2)">11</text>
<text x="229.2" y="119.1">1</text>
<text x="229.2" y="115.3">2</text>
<text x="241.9" y="119.1">5</text>
<text x="241.9" y="115.3">6</text>
<text x="39.9" y="124.2">1</text>
<text x="86.9" y="125.5">1</text>
<text x="39.9" y="128">2</text>
<text x="39.9" y="131.8">3</text>
<text x="86.9" y="129.3">2</text>
<text x="39.9" y="135.6">4</text>
<text x="86.9" y="133.1">3</text>
<text x="86.9" y="136.9">4</text>
<text x="39.9" y="139.4">5</text>
<text x="86.9" y="140.7">5</text>
<text x="44.2" y="154.4" transform="rotate(-90 44.2 154.4)">7</text>
<text x="49.3" y="154.4" transform="rotate(-90 49.3 154.4)">6</text>
<text x="54.4" y="154.4" transform="rotate(-90 54.4 154.4)">8</text>
<text x="91.2" y="155.6" transform="rotate(-90 91.2 155.6)">7</text>
<text x="96.3" y="155.6" transform="rotate(-90 96.3 155.6)">6</text>
<text x="101.3" y="155.6" transform="rotate(-90 101.3 155.6)">8</text>
</g>
</svg>
